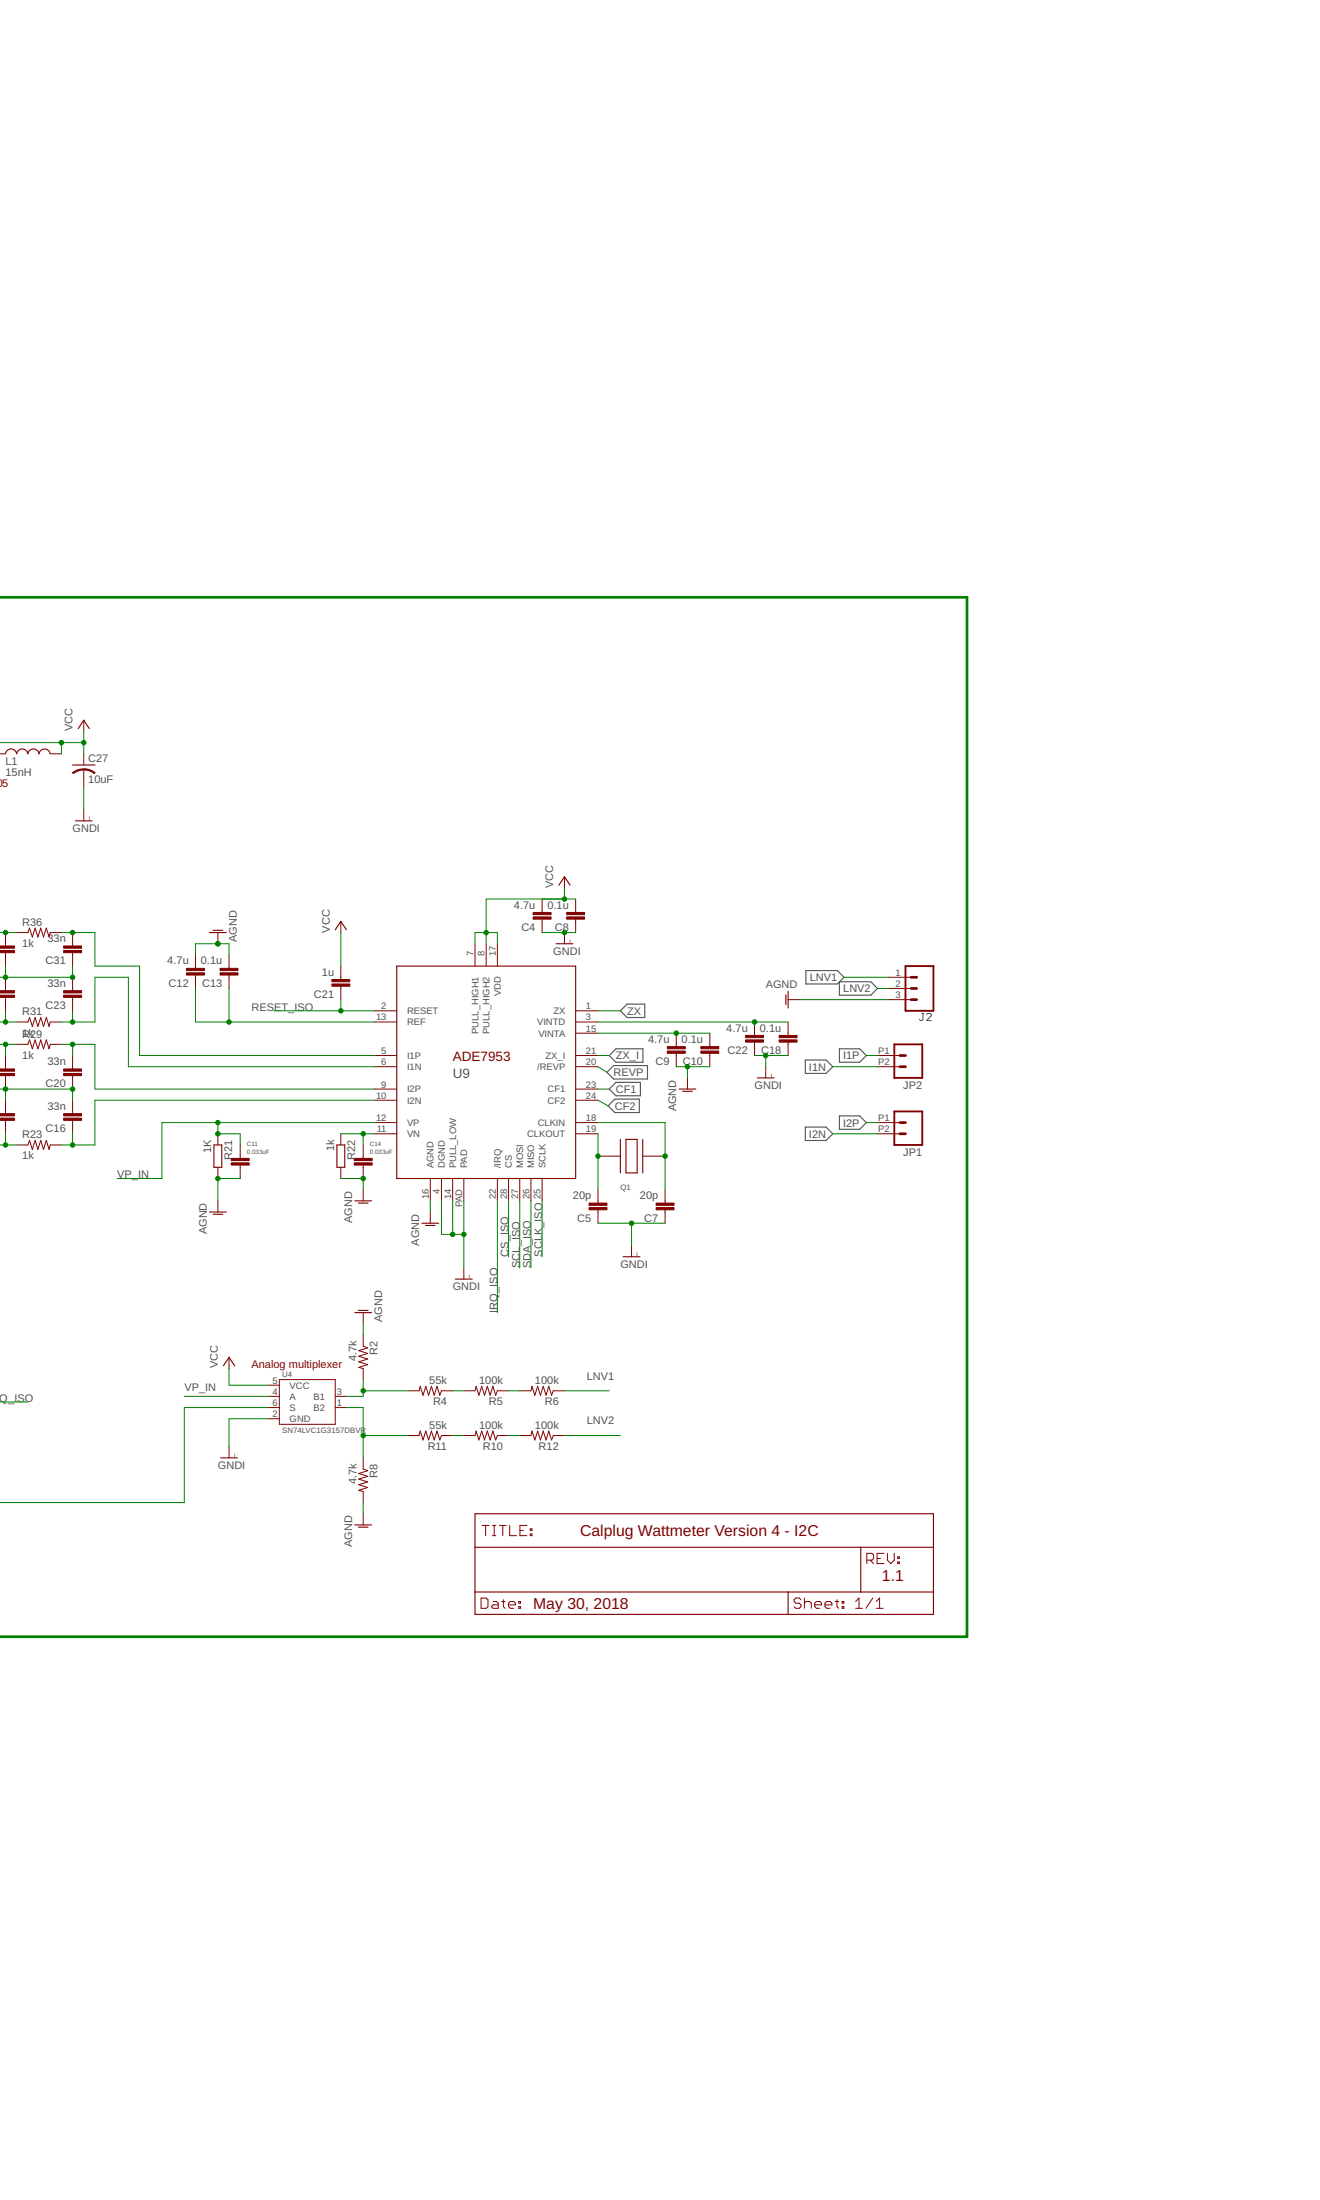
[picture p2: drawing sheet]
<svg xmlns="http://www.w3.org/2000/svg" width="300mm" height="500mm" viewBox="0 0 300 500" stroke-linecap="round" stroke-linejoin="round" font-family="sans-serif">
<path d="M209.4 230.3h.5M209.7 230.3v1.3l-.3 .3h-.3l-.2-.3M210.5 230.5l.3-.2h.5l.3 .2v.3l-1.1 1.1h1.1" fill="none" stroke="#505050" stroke-width=".23"/>
<path d="M138.4 239.8l1.5-1.5h6.1v3.1h-6.1zM140.9 229.7l1.6-1.5h4v3h-4zM183.1 220.5h7.1l1.5 1.6-1.5 1.5h-7.1zM190.7 223.1h7.1l1.5 1.5-1.5 1.5h-7.1zM190.7 238.3h4.6l1.5 1.5-1.5 1.6h-4.6zM137.9 243.6l1.5-1.5h7.7v3.1h-7.7zM138.1 251.3l1.6-1.6h5.5v3.1h-5.5zM138.4 247.5l1.5-1.6h5.6v3.1h-5.6zM182.9 256.1h4.8l1.5 1.5-1.5 1.5h-4.8zM182.9 240.9h4.8l1.5 1.5-1.5 1.5h-4.8zM190.7 253.6h4.6l1.5 1.5-1.5 1.5h-4.6z" fill="none" stroke="#505050" stroke-width=".25"/>
<g fill="none" stroke="#800000" stroke-width=".23">
<path d="M-.1 171.3h1.3M11.4 171.3h2.5M19 163.7v2.5M19 171.3v2.5M19 174.8v4.1M19 184v2.5M128.2 199.2v2.6M1.2 211.9v3M1.2 216.5v3M3.8 211.9h2.5l.4-1 .6 2 .7-2 .6 2 .6-2 .7 2 .6-2 .7 2 .2-1h2.5M16.5 211.9v3M16.5 216.5v3"/>
<path d="M44.4 217v3M49.5 211.9v2.5M52 217v3M77.4 209.4v2.5M77.4 219.5v3.1M107.9 214.4v5.1M110.4 214.4v5.1M113 214.4v5.1M123.1 204.3v3M123.1 208.9v3M128.2 211.9v2.5M130.8 204.3v3"/>
<path d="M130.8 208.9v3M1.2 222.1v3M1.2 226.6v3.1M1.2 239.8v3.1M3.8 232.2h2.5l.4-1 .6 2 .7-2 .6 2 .6-2 .7 2 .6-2 .7 2 .2-1h2.5M3.8 237.3h2.5l.4-1 .6 2 .7-2 .6 2 .6-2 .7 2 .6-2 .7 2 .2-1h2.5M16.5 222.1v3M16.5 226.6v3.1M16.5 239.8v3.1M44.4 221.6v3M52 221.6v3M77.4 224.1v3"/>
<path d="M85 239.8h5.1M85 232.2h5.1M85 229.7h5.1M130.8 239.8h5M130.8 232.2h5M130.8 229.7h5M130.8 234.8h5M153.6 234.8v3M153.6 239.3v3.1M161.2 234.8v3M161.2 239.3v3.1M171.4 232.2v3.1"/>
<path d="M171.4 236.8v3M179 232.2v3.1M179 236.8v3M179 227.1h2.6M199.3 239.8h5.1M201.9 222.1h5.1M201.9 224.6h5.1M201.9 227.1h5.1M1.2 244.4v3.1M1.2 250v3M1.2 254.6v3M16.5 244.4v3.1"/>
<path d="M16.5 250v3M16.5 254.6v3M49.5 257.6v2.6M77.4 257.6v2.6M85 242.4h5.1M85 247.5h5.1M85 250h5.1M85 255.1h5.1M85 257.6h5.1M130.8 242.4h5M130.8 247.5h5M130.8 250h5"/>
<path d="M130.8 255.1h5M130.8 257.6h5M156.2 244.9v2.6M173.9 242.4v2.5M199.3 242.4h5.1M199.3 255.1h5.1M199.3 257.6h5.1M3.8 260.2h2.5l.4-1.1 .6 2.1 .7-2.1 .6 2.1 .6-2.1 .7 2.1 .6-2.1 .7 2.1 .2-1h2.5M49.5 265.2v2.6M49.5 272.9v2.5M54.6 260.2v3M54.6 264.7v3.1"/>
<path d="M77.4 265.2v2.6M82.5 260.2v3M82.5 264.7v3.1M82.5 270.3v2.6M97.7 267.8v5.1M97.7 275.4v2.5M100.3 267.8v5.1M102.8 267.8v5.1M105.4 267.8v5.1M113 267.8v5.1M115.5 267.8v5.1M118.1 267.8v5.1"/>
<path d="M120.6 267.8v5.1M123.1 267.8v5.1M135.8 262.7h5.1M135.8 270.3v3.1M135.8 274.9v3M146 262.7h5.1M151.1 270.3v3.1M151.1 274.9v3M82.5 298.3v2.5M105.4 288.1v2.5M143.5 283v2.6M52 308.4v2.6"/>
<path d="M60.9 314.7h2.6M60.9 317.3h2.6M60.9 319.8h2.6M63.5 313.5h12.7v10.1h-12.7zM76.2 317.3h2.5M76.2 319.8h2.5M82.5 303.3v2.6l1 .4-2 .6 2 .6-2 .7 2 .6-2 .6 2 .7-2 .6 1 .3v2.5M92.7 316h2.5l.3-1 .6 2 .6-2 .7 2 .6-2 .6 2 .7-2 .6 2 .4-1h2.5M105.4 316h2.5l.3-1 .6 2 .6-2 .7 2 .6-2 .6 2 .7-2 .6 2 .4-1h2.5M118.1 316h2.5l.3-1 .6 2 .6-2 .7 2 .6-2 .6 2 .7-2 .6 2 .4-1h2.5M52 328.7v2.6M60.9 322.4h2.6"/>
<path d="M82.5 331.3v2.5l1 .4-2 .6 2 .6-2 .7 2 .6-2 .7 2 .6-2 .6 1 .3v2.5M92.7 326.2h2.5l.3-1 .6 2 .6-2 .7 2 .6-2 .6 2 .7-2 .6 2 .4-1h2.5M105.4 326.2h2.5l.3-1 .6 2 .6-2 .7 2 .6-2 .6 2 .7-2 .6 2 .4-1h2.5M118.1 326.2h2.5l.3-1 .6 2 .6-2 .7 2 .6-2 .6 2 .7-2 .6 2 .4-1h2.5M82.5 344v2.5M109.5 346.6h1.6M110.3 346.6v2.3M111.9 346.6h.7M111.9 348.9h.7M112.3 346.6v2.3M113.4 346.6h1.6M114.2 346.6v2.3"/>
<path d="M115.8 346.6v2.3h1.5M118.1 347.8h.8M119.7 346.6h-1.6v2.3h1.6M120.5 348.6h.3v.3h-.3zM120.5 347.4h.3v.4h-.3zM196.9 354.5h1.2l.4-.4v-.8l-.4-.3h-1.2v2.3M197.7 354.5l.8 .8M199.2 354.1h.8M200.8 353h-1.6v2.3h1.6M201.6 353v1.5l.8 .8 .7-.8v-1.5M203.9 354.9h.4v.4h-.4zM203.9 353.7h.4v.4h-.4z"/>
<path d="M109.3 363.1h1.1l.4 .4v1.6l-.4 .3h-1.1zM112 363.9h.8l.4 .4v1.1h-1.2l-.4-.3 .4-.4h1.2M114 363.9h.7M114.3 363.5v1.6l.4 .3M115.5 364.7h1.6v-.4l-.4-.4h-.8l-.4 .4v.8l.4 .3h.8M117.9 365.1h.3v.3h-.3zM117.9 363.9h.3v.4h-.3zM181.9 363.5l-.3-.4h-.8l-.4 .4v.4l.4 .4h.8l.3 .4v.4l-.3 .3h-.8l-.4-.3M182.7 364.3l.4-.4h.8l.4 .4v1.1M182.7 363.1v2.3M185.1 364.7h1.5v-.4l-.4-.4h-.7l-.4 .4v.8l.4 .3h.7M187.4 364.7h1.6v-.4l-.4-.4h-.8l-.4 .4v.8l.4 .3h.8"/>
<path d="M189.8 363.9h.7M190.1 363.5v1.6l.4 .3M191.3 365.1h.4v.3h-.4zM191.3 363.9h.4v.4h-.4zM194.4 365.4h1.5M194.4 363.9l.7-.8v2.3M198.3 363.1l-1.6 2.3M199.1 365.4h1.5M199.1 363.9l.7-.8v2.3"/>
</g>
<g fill="none" stroke="#800000" stroke-width=".25">
<path d="M1.2 171.3a1.28 1.28 0 0 1 1.3-1.1 1.28 1.28 0 0 1 1.3 1.1 1.28 1.28 0 0 1 1.3-1.1 1.28 1.28 0 0 1 1.2 1.1 1.28 1.28 0 0 1 1.3-1.1 1.28 1.28 0 0 1 1.3 1.1 1.28 1.28 0 0 1 1.2-1.1 1.28 1.28 0 0 1 1.3 1.1M16.5 173.8h5.1M17.8 165.6l1.2-1.9 1.3 1.9M17.1 186.5h3.8M47.6 211.9h3.8M48.4 211.4h2.2M76.2 211.3l1.2-1.9 1.3 1.9M90.1 219.5h40.7v48.3h-40.7zM126.3 214.4h3.8M127 201.1l1.2-1.9 1.3 1.9M178.5 226.1v2.1M179 225.2v3.8"/>
<path d="M140.9 258.9v7.6M142.2 258.9h2.5v7.6h-2.5zM146 258.9v7.6M154.3 247.5h3.8M155.1 248h2.2M172 244.9h3.9M47.6 275.4h3.8M48.4 275.9h2.2M48.6 260.2h1.8v5h-1.8zM76.5 260.2h1.8v5h-1.8zM80.6 272.9h3.8M81.4 273.4h2.2"/>
<path d="M95.8 277.9h3.9M96.7 278.4h2.1M80.6 298.3h3.8M81.4 297.8h2.2M103.5 290.6h3.8M141.6 285.6h3.8M50.8 310.3l1.2-1.9 1.3 1.9M50.1 331.3h3.8M80.6 346.5h3.8M81.4 347h2.2M107.9 344h104.1v22.8h-104.1zM107.9 351.6h104.1"/>
<path d="M195.5 351.6v10.1M107.9 361.7h104.1M179 361.7v5.1"/>
</g>
<g fill="#800000" stroke="#800000" stroke-width=".23">
<path d="M133.8 273.4h4.1v.5h-4.1z"/>
<path d="M133.8 274.4h4.1v.5h-4.1z"/>
<path d="M149.1 273.4h4v.5h-4z"/>
<path d="M149.1 274.4h4v.5h-4z"/>
<path d="M75.4 222.6h4.1v.5h-4.1z"/>
<path d="M75.4 223.6h4.1v.5h-4.1z"/>
<path d="M50 220h4.1v.5h-4.1z"/>
<path d="M50 221h4.1v.6h-4.1z"/>
<path d="M42.4 220h4v.5h-4z"/>
<path d="M42.4 221h4v.6h-4z"/>
<path d="M14.5 214.9h4v.6h-4z"/>
<path d="M14.5 216h4v.5h-4z"/>
<path d="M14.5 225.1h4v.5h-4z"/>
<path d="M14.5 226.1h4v.5h-4z"/>
<path d="M151.6 237.8h4.1v.5h-4.1z"/>
<path d="M151.6 238.8h4.1v.5h-4.1z"/>
<path d="M159.2 237.8h4.1v.5h-4.1z"/>
<path d="M159.2 238.8h4.1v.5h-4.1z"/>
<path d="M169.4 235.3h4v.5h-4z"/>
<path d="M169.4 236.3h4v.5h-4z"/>
<path d="M177 235.3h4.1v.5h-4.1z"/>
<path d="M177 236.3h4.1v.5h-4.1z"/>
<path d="M80.5 264.2h4v.5h-4z"/>
<path d="M80.5 263.2h4v.5h-4z"/>
<path d="M52.5 264.2h4.1v.5h-4.1z"/>
<path d="M52.5 263.2h4.1v.5h-4.1z"/>
<path d="M121.1 207.3h4.1v.5h-4.1z"/>
<path d="M121.1 208.3h4.1v.6h-4.1z"/>
<path d="M128.7 207.3h4.1v.5h-4.1z"/>
<path d="M128.7 208.3h4.1v.6h-4.1z"/>
<path d="M-.1 214.9h3.4v.6h-3.4z"/>
<path d="M-.1 216h3.4v.5h-3.4z"/>
<path d="M-.1 225.1h3.4v.5h-3.4z"/>
<path d="M-.1 226.1h3.4v.5h-3.4z"/>
<path d="M14.5 242.9h4v.5h-4z"/>
<path d="M14.5 243.9h4v.5h-4z"/>
<path d="M14.5 253h4v.6h-4z"/>
<path d="M14.5 254.1h4v.5h-4z"/>
<path d="M-.1 242.9h3.4v.5h-3.4z"/>
<path d="M-.1 243.9h3.4v.5h-3.4z"/>
<path d="M-.1 253h3.4v.6h-3.4z"/>
<path d="M-.1 254.1h3.4v.5h-3.4z"/>
</g>
<path d="M205.7 219.5h6.3v10.2h-6.3zM203.2 237.3h6.3v7.6h-6.3zM203.2 252.5h6.3v7.7h-6.3z" fill="none" stroke="#800000" stroke-width=".42"/>
<path d="M204.4 239.8h1.3M207 227.1h1.2M207 224.6h1.2M207 222.1h1.2M204.4 242.4h1.3M204.4 257.6h1.3M204.4 255.1h1.3" fill="none" stroke="#800000" stroke-width=".61"/>
<g fill="#800000" stroke="#800000" stroke-width=".23">
<path d="M19 174.7l1.4 .2 1.2 .7-.2 .2-1.4-.7-1-.2z" fill-rule="evenodd"/>
<path d="M16.5 175.6l1.2-.7 1.3-.2v.3l-1 .1-1.4 .7z" fill-rule="evenodd"/>
</g>
<g fill="none" stroke="#008000" stroke-width=".23">
<path d="M0 168.7h19M13.9 168.7v2.6M19 166.2v5.1M19 178.9v5.1M-.1 211.9h3.9M1.2 219.5v2.6M13.9 211.9h7.7v7.6h10.1v20.3h53.3M16.5 219.5v2.6h-16.6M44.4 217v-2.6h7.6v2.6M77.4 211.9v7.6M107.9 214.4v-2.5h5.1v2.5M123.1 211.9h7.7"/>
<path d="M128.2 201.8v2.5M130.8 204.3h-20.4v10.1M-.1 232.2h3.9M-.1 237.3h3.9M1.2 229.7v2.5M1.2 237.3v2.5M13.9 232.2h7.7v-10.1h7.6v20.3h55.8M13.9 237.3h7.7v10.2h63.4M16.5 229.7v2.5M16.5 237.3v2.5M44.4 224.6v7.6h40.6M52 224.6v7.6"/>
<path d="M62.2 229.7h22.8M77.4 227.1v2.6M135.8 232.2h43.2M135.8 239.8h2.6M135.8 234.8h25.4M135.8 229.7h5.1M171.4 239.8h7.6M173.9 239.8v2.6M181.6 227.1h20.3M191.7 222.1h10.2M196.8 239.8h2.5M199.3 224.6h2.6"/>
<path d="M-.1 247.5h16.6v2.5M1.2 247.5v2.5M1.2 257.6v2.6M16.5 257.6v2.6M49.5 255.1v2.5h5.1v2.6M77.4 257.6h7.6M82.5 257.6v2.6M85 255.1h-48.2v12.7h-10.2M85 250h-63.4v10.2h-7.7M135.8 257.6v12.7M135.8 255.1h15.3v15.2M135.8 247.5h2.6"/>
<path d="M135.8 250l2.3 1.3M135.8 242.4l2.1 1.2M153.6 242.4h7.6M156.2 242.4v2.5M189.2 257.6h10.1M189.2 242.4h10.1M196.8 255.1h2.5M-.1 260.2h3.9M54.6 267.8h-5.1v5.1M77.4 267.8h5.1v2.5M97.7 272.9v2.5M100.3 272.9v7.6h5.1"/>
<path d="M102.8 272.9v7.6M105.4 272.9v15.2M113 272.9v25.4M115.5 272.9v12.7M118.1 272.9v15.2M120.6 272.9v15.2M123.1 272.9v12.7M135.8 277.9h15.3M143.5 277.9v5.1M-.1 318.6h6.4M41.9 317.3h19M52 311v3.7h8.9"/>
<path d="M60.9 319.8h-19v21.6h-41.9M78.7 319.8h3.8v11.5M82.5 300.8v2.5M82.5 313.5v3.8h-3.8M82.5 316h10.2M102.8 316h2.6M115.5 316h2.6M128.2 316h10.2M60.9 322.4h-8.9v6.3M82.5 326.2h10.2M102.8 326.2h2.6M115.5 326.2h2.6"/>
<path d="M128.2 326.2h12.7M82.5 341.4v2.6"/>
</g>
<g fill="#008000" stroke="#008000" stroke-width=".23">
<circle cx="135.8" cy="262.7" r=".51"/>
<circle cx="151.1" cy="262.7" r=".51"/>
<circle cx="128.2" cy="204.3" r=".51"/>
<circle cx="110.4" cy="211.9" r=".51"/>
<circle cx="13.9" cy="168.7" r=".51"/>
<circle cx="19" cy="168.7" r=".51"/>
<circle cx="52" cy="232.2" r=".51"/>
<circle cx="16.5" cy="232.2" r=".51"/>
<circle cx="16.5" cy="211.9" r=".51"/>
<circle cx="153.6" cy="234.8" r=".51"/>
<circle cx="171.4" cy="232.2" r=".51"/>
<circle cx="49.5" cy="255.1" r=".51"/>
<circle cx="49.5" cy="257.6" r=".51"/>
<circle cx="82.5" cy="257.6" r=".51"/>
<circle cx="77.4" cy="229.7" r=".51"/>
<circle cx="128.2" cy="211.9" r=".51"/>
<circle cx="173.9" cy="239.8" r=".51"/>
<circle cx="143.5" cy="277.9" r=".51"/>
<circle cx="102.8" cy="280.5" r=".51"/>
<circle cx="105.4" cy="280.5" r=".51"/>
<circle cx="1.2" cy="211.9" r=".51"/>
<circle cx="1.2" cy="232.2" r=".51"/>
<circle cx="16.5" cy="260.2" r=".51"/>
<circle cx="16.5" cy="237.3" r=".51"/>
<circle cx="1.2" cy="237.3" r=".51"/>
<circle cx="1.2" cy="260.2" r=".51"/>
<circle cx="156.2" cy="242.4" r=".51"/>
<circle cx="49.5" cy="267.8" r=".51"/>
<circle cx="16.5" cy="247.5" r=".51"/>
<circle cx="1.2" cy="247.5" r=".51"/>
<circle cx="16.5" cy="222.1" r=".51"/>
<circle cx="1.2" cy="222.1" r=".51"/>
<circle cx="49.5" cy="214.4" r=".51"/>
<circle cx="82.5" cy="267.8" r=".51"/>
<circle cx="82.5" cy="326.2" r=".51"/>
<circle cx="82.5" cy="316" r=".51"/>
</g>
<path d="M-.1 135.7h219.8v236.2h-219.8" fill="none" stroke="#008000" stroke-width=".61"/>
<g font-size="3.6" fill="#800000">
<text x="131.8" y="349">Calplug Wattmeter Version 4 - I2C</text>
<text x="200.4" y="359.2">1.1</text>
<text x="121.1" y="365.5">May 30, 2018</text>
</g>
<text font-size="3.1" fill="#505050" x="102.8" y="244.9">U9</text>
<text font-size="3.1" fill="#800000" x="102.8" y="241.1">ADE7953</text>
<g font-size="2.5" fill="#505050">
<text x="16.5" y="166.2" transform="rotate(-90 16.5 166.2)">VCC</text>
<text x="1.2" y="173.8">L1</text>
<text x="20" y="173.2">C27</text>
<text x="1.2" y="176.4">15nH</text>
<text x="20" y="178">10uF</text>
<text x="16.5" y="189.1">GNDI</text>
<text x="125.7" y="201.8" transform="rotate(-90 125.7 201.8)">VCC</text>
<text x="116.7" y="206.4">4.7u</text>
<text x="124.4" y="206.4">0.1u</text>
<text x="5.1" y="215.2">1k</text>
<text x="5.1" y="210.4">R36</text>
<text x="10.8" y="214.1">33n</text>
<text x="53.8" y="214" transform="rotate(-90 53.8 214)">AGND</text>
<text x="74.9" y="211.9" transform="rotate(-90 74.9 211.9)">VCC</text>
<text x="118.4" y="211.5">C4</text>
<text x="126" y="211.5">C8</text>
<text x="10.4" y="219.1">C31</text>
<text x="38" y="219.1">4.7u</text>
<text x="45.6" y="219.1">0.1u</text>
<text x="73.1" y="221.7">1u</text>
<text x="125.7" y="217">GNDI</text>
<text x="10.8" y="224.2">33n</text>
<text x="38.3" y="224.2">C12</text>
<text x="45.9" y="224.2">C13</text>
<text x="71.3" y="226.8">C21</text>
<text x="173.9" y="224.6">AGND</text>
<text x="183.9" y="223">LNV1</text>
<text x="191.6" y="225.5">LNV2</text>
<text x="5.1" y="230.7">R31</text>
<text x="10.4" y="229.3">C23</text>
<text x="57.1" y="229.7">RESET_ISO</text>
<text x="142.5" y="230.6">ZX</text>
<text x="5.1" y="235.5">1k</text>
<text x="5.1" y="235.8">R29</text>
<text x="147.2" y="236.9">4.7u</text>
<text x="154.8" y="236.9">0.1u</text>
<text x="165" y="234.4">4.7u</text>
<text x="165.3" y="239.5">C22</text>
<text x="172.6" y="234.4">0.1u</text>
<text x="172.9" y="239.5">C18</text>
<text x="5.1" y="240.6">1k</text>
<text x="10.8" y="242">33n</text>
<text x="139.4" y="244.5">REVP</text>
<text x="139.9" y="240.7">ZX_I</text>
<text x="148.9" y="242">C9</text>
<text x="155.1" y="242">C10</text>
<text x="183.8" y="243.3">I1N</text>
<text x="191.5" y="240.7">I1P</text>
<text x="10.4" y="247.1">C20</text>
<text x="139.9" y="248.4">CF1</text>
<text x="171.4" y="247.5">GNDI</text>
<text x="205.2" y="247.5">JP2</text>
<text x="10.4" y="257.2">C16</text>
<text x="10.8" y="252.2">33n</text>
<text x="139.7" y="252.2">CF2</text>
<text x="153.6" y="252.5" transform="rotate(-90 153.6 252.5)">AGND</text>
<text x="191.5" y="256">I2P</text>
<text x="5.1" y="263.5">1k</text>
<text x="5.1" y="258.7">R23</text>
<text x="48" y="262" transform="rotate(-90 48 262)">1K</text>
<text x="52.8" y="263.5" transform="rotate(-90 52.8 263.5)">R21</text>
<text x="75.9" y="261.5" transform="rotate(-90 75.9 261.5)">1k</text>
<text x="80.7" y="263.5" transform="rotate(-90 80.7 263.5)">R22</text>
<text x="183.8" y="258.5">I2N</text>
<text x="205.2" y="262.7">JP1</text>
<text x="26.6" y="267.8">VP_IN</text>
<text x="130.1" y="272.5">20p</text>
<text x="145.4" y="272.5">20p</text>
<text x="47" y="280.5" transform="rotate(-90 47 280.5)">AGND</text>
<text x="80" y="277.9" transform="rotate(-90 80 277.9)">AGND</text>
<text x="131.1" y="277.6">C5</text>
<text x="146.4" y="277.6">C7</text>
<text x="95.2" y="283" transform="rotate(-90 95.2 283)">AGND</text>
<text x="115.5" y="285.6" transform="rotate(-90 115.5 285.6)">CS_ISO</text>
<text x="123.2" y="285.6" transform="rotate(-90 123.2 285.6)">SCLK_ISO</text>
<text x="102.8" y="293.2">GNDI</text>
<text x="118.1" y="288.1" transform="rotate(-90 118.1 288.1)">SCL_ISO</text>
<text x="120.6" y="288.1" transform="rotate(-90 120.6 288.1)">SDA_ISO</text>
<text x="140.9" y="288.1">GNDI</text>
<text x="113" y="298.3" transform="rotate(-90 113 298.3)">IRQ_ISO</text>
<text x="86.8" y="300.4" transform="rotate(-90 86.8 300.4)">AGND</text>
<text x="49.5" y="310.9" transform="rotate(-90 49.5 310.9)">VCC</text>
<text x="81" y="309.3" transform="rotate(-90 81 309.3)">4.7k</text>
<text x="85.8" y="307.8" transform="rotate(-90 85.8 307.8)">R2</text>
<text x="41.9" y="316">VP_IN</text>
<text x="97.5" y="314.5">55k</text>
<text x="108.8" y="314.5">100k</text>
<text x="121.5" y="314.5">100k</text>
<text x="133.3" y="313.5">LNV1</text>
<text x="-.1" y="318.6">Q_ISO</text>
<text x="98.4" y="319.3">R4</text>
<text x="111.1" y="319.3">R5</text>
<text x="123.8" y="319.3">R6</text>
<text x="133.3" y="323.6">LNV2</text>
<text x="97.2" y="329.5">R11</text>
<text x="97.5" y="324.7">55k</text>
<text x="108.8" y="324.7">100k</text>
<text x="109.7" y="329.5">R10</text>
<text x="121.5" y="324.7">100k</text>
<text x="122.4" y="329.5">R12</text>
<text x="49.5" y="333.8">GNDI</text>
<text x="85.8" y="335.7" transform="rotate(-90 85.8 335.7)">R8</text>
<text x="81" y="337.3" transform="rotate(-90 81 337.3)">4.7k</text>
<text x="80" y="351.6" transform="rotate(-90 80 351.6)">AGND</text>
</g>
<g font-size="2.5" fill="#800000">
<text x="-.9" y="178.9">05</text>
<text x="57.1" y="310.9">Analog multiplexer</text>
</g>
<g font-size="2.1" fill="#505050">
<text x="107.6" y="217.2" transform="rotate(-90 107.6 217.2)">7</text>
<text x="110.1" y="217.2" transform="rotate(-90 110.1 217.2)">8</text>
<text x="112.6" y="217.2" transform="rotate(-90 112.6 217.2)">17</text>
<text x="203.4" y="221.7">1</text>
<text x="113.8" y="226.4" transform="rotate(-90 113.8 226.4)">VDD</text>
<text x="203.4" y="224.3">2</text>
<text x="203.4" y="226.8">3</text>
<text x="85.4" y="231.9">13</text>
<text x="86.6" y="229.3">2</text>
<text x="92.5" y="233">REF</text>
<text x="92.5" y="230.4">RESET</text>
<text x="122" y="233">VINTD</text>
<text x="125.7" y="230.4">ZX</text>
<text x="133.1" y="231.9">3</text>
<text x="133.1" y="229.3">1</text>
<text x="86.6" y="239.5">5</text>
<text x="108.7" y="234.9" transform="rotate(-90 108.7 234.9)">PULL_HIGH1</text>
<text x="111.2" y="234.9" transform="rotate(-90 111.2 234.9)">PULL_HIGH2</text>
<text x="122.3" y="235.5">VINTA</text>
<text x="133.1" y="234.4">15</text>
<text x="133.1" y="239.5">21</text>
<text x="199.5" y="239.5">P1</text>
<text x="86.6" y="242">6</text>
<text x="92.5" y="240.6">I1P</text>
<text x="92.5" y="243.1">I1N</text>
<text x="122" y="243.1">/REVP</text>
<text x="123.9" y="240.6">ZX_I</text>
<text x="133.1" y="242">20</text>
<text x="199.5" y="242">P2</text>
<text x="85.4" y="249.6">10</text>
<text x="86.6" y="247.1">9</text>
<text x="92.5" y="248.2">I2P</text>
<text x="92.5" y="250.8">I2N</text>
<text x="124.4" y="248.2">CF1</text>
<text x="124.4" y="250.8">CF2</text>
<text x="133.1" y="247.1">23</text>
<text x="133.1" y="249.6">24</text>
<text x="85.4" y="254.7">12</text>
<text x="85.6" y="257.3">11</text>
<text x="92.5" y="255.8">VP</text>
<text x="122.1" y="255.8">CLKIN</text>
<text x="133.1" y="254.7">18</text>
<text x="133.1" y="257.3">19</text>
<text x="199.5" y="254.7">P1</text>
<text x="199.5" y="257.3">P2</text>
<text x="92.5" y="258.4">VN</text>
<text x="119.8" y="258.4">CLKOUT</text>
<text x="98.5" y="265.4" transform="rotate(-90 98.5 265.4)">AGND</text>
<text x="101.1" y="265.4" transform="rotate(-90 101.1 265.4)">DGND</text>
<text x="103.6" y="265.4" transform="rotate(-90 103.6 265.4)">PULL_LOW</text>
<text x="106.1" y="265.4" transform="rotate(-90 106.1 265.4)">PAD</text>
<text x="113.8" y="265.4" transform="rotate(-90 113.8 265.4)">/IRQ</text>
<text x="116.3" y="265.4" transform="rotate(-90 116.3 265.4)">CS</text>
<text x="118.8" y="265.4" transform="rotate(-90 118.8 265.4)">MOSI</text>
<text x="121.4" y="265.4" transform="rotate(-90 121.4 265.4)">MISO</text>
<text x="123.9" y="265.4" transform="rotate(-90 123.9 265.4)">SCLK</text>
<text x="97.4" y="272.5" transform="rotate(-90 97.4 272.5)">16</text>
<text x="99.9" y="271.3" transform="rotate(-90 99.9 271.3)">4</text>
<text x="102.5" y="272.5" transform="rotate(-90 102.5 272.5)">14</text>
<text x="105" y="274.3" transform="rotate(-90 105 274.3)">PAD</text>
<text x="112.6" y="272.5" transform="rotate(-90 112.6 272.5)">22</text>
<text x="115.2" y="272.5" transform="rotate(-90 115.2 272.5)">28</text>
<text x="117.7" y="272.5" transform="rotate(-90 117.7 272.5)">27</text>
<text x="120.3" y="272.5" transform="rotate(-90 120.3 272.5)">26</text>
<text x="122.8" y="272.5" transform="rotate(-90 122.8 272.5)">25</text>
<text x="61.9" y="314.4">5</text>
<text x="61.9" y="316.9">4</text>
<text x="65.8" y="315.5">VCC</text>
<text x="76.5" y="316.9">3</text>
<text x="61.9" y="322">2</text>
<text x="61.9" y="319.5">6</text>
<text x="65.8" y="318.1">A</text>
<text x="65.8" y="323.1">GND</text>
<text x="65.8" y="320.6">S</text>
<text x="71.2" y="318.1">B1</text>
<text x="71.2" y="320.6">B2</text>
<text x="76.5" y="319.5">1</text>
</g>
<g font-size="1.8" fill="#505050">
<text x="140.9" y="270.3">Q1</text>
<text x="64.1" y="312.9">U4</text>
<text x="64.1" y="325.6">SN74LVC1G3157DBVR</text>
</g>
<g font-size="1.4" fill="#505050">
<text x="56.1" y="262.3">0.033uF</text>
<text x="56.1" y="260.3">C11</text>
<text x="84" y="262.3">0.033uF</text>
<text x="84" y="260.3">C14</text>
</g>
<g font-size="1.1" fill="#800000">
<text x="20.2" y="186.3">I</text>
<text x="129.4" y="214.2">I</text>
<text x="175.1" y="244.7">I</text>
<text x="144.6" y="285.3">I</text>
<text x="106.5" y="290.4">I</text>
<text x="53.2" y="331">I</text>
</g>
</svg>
